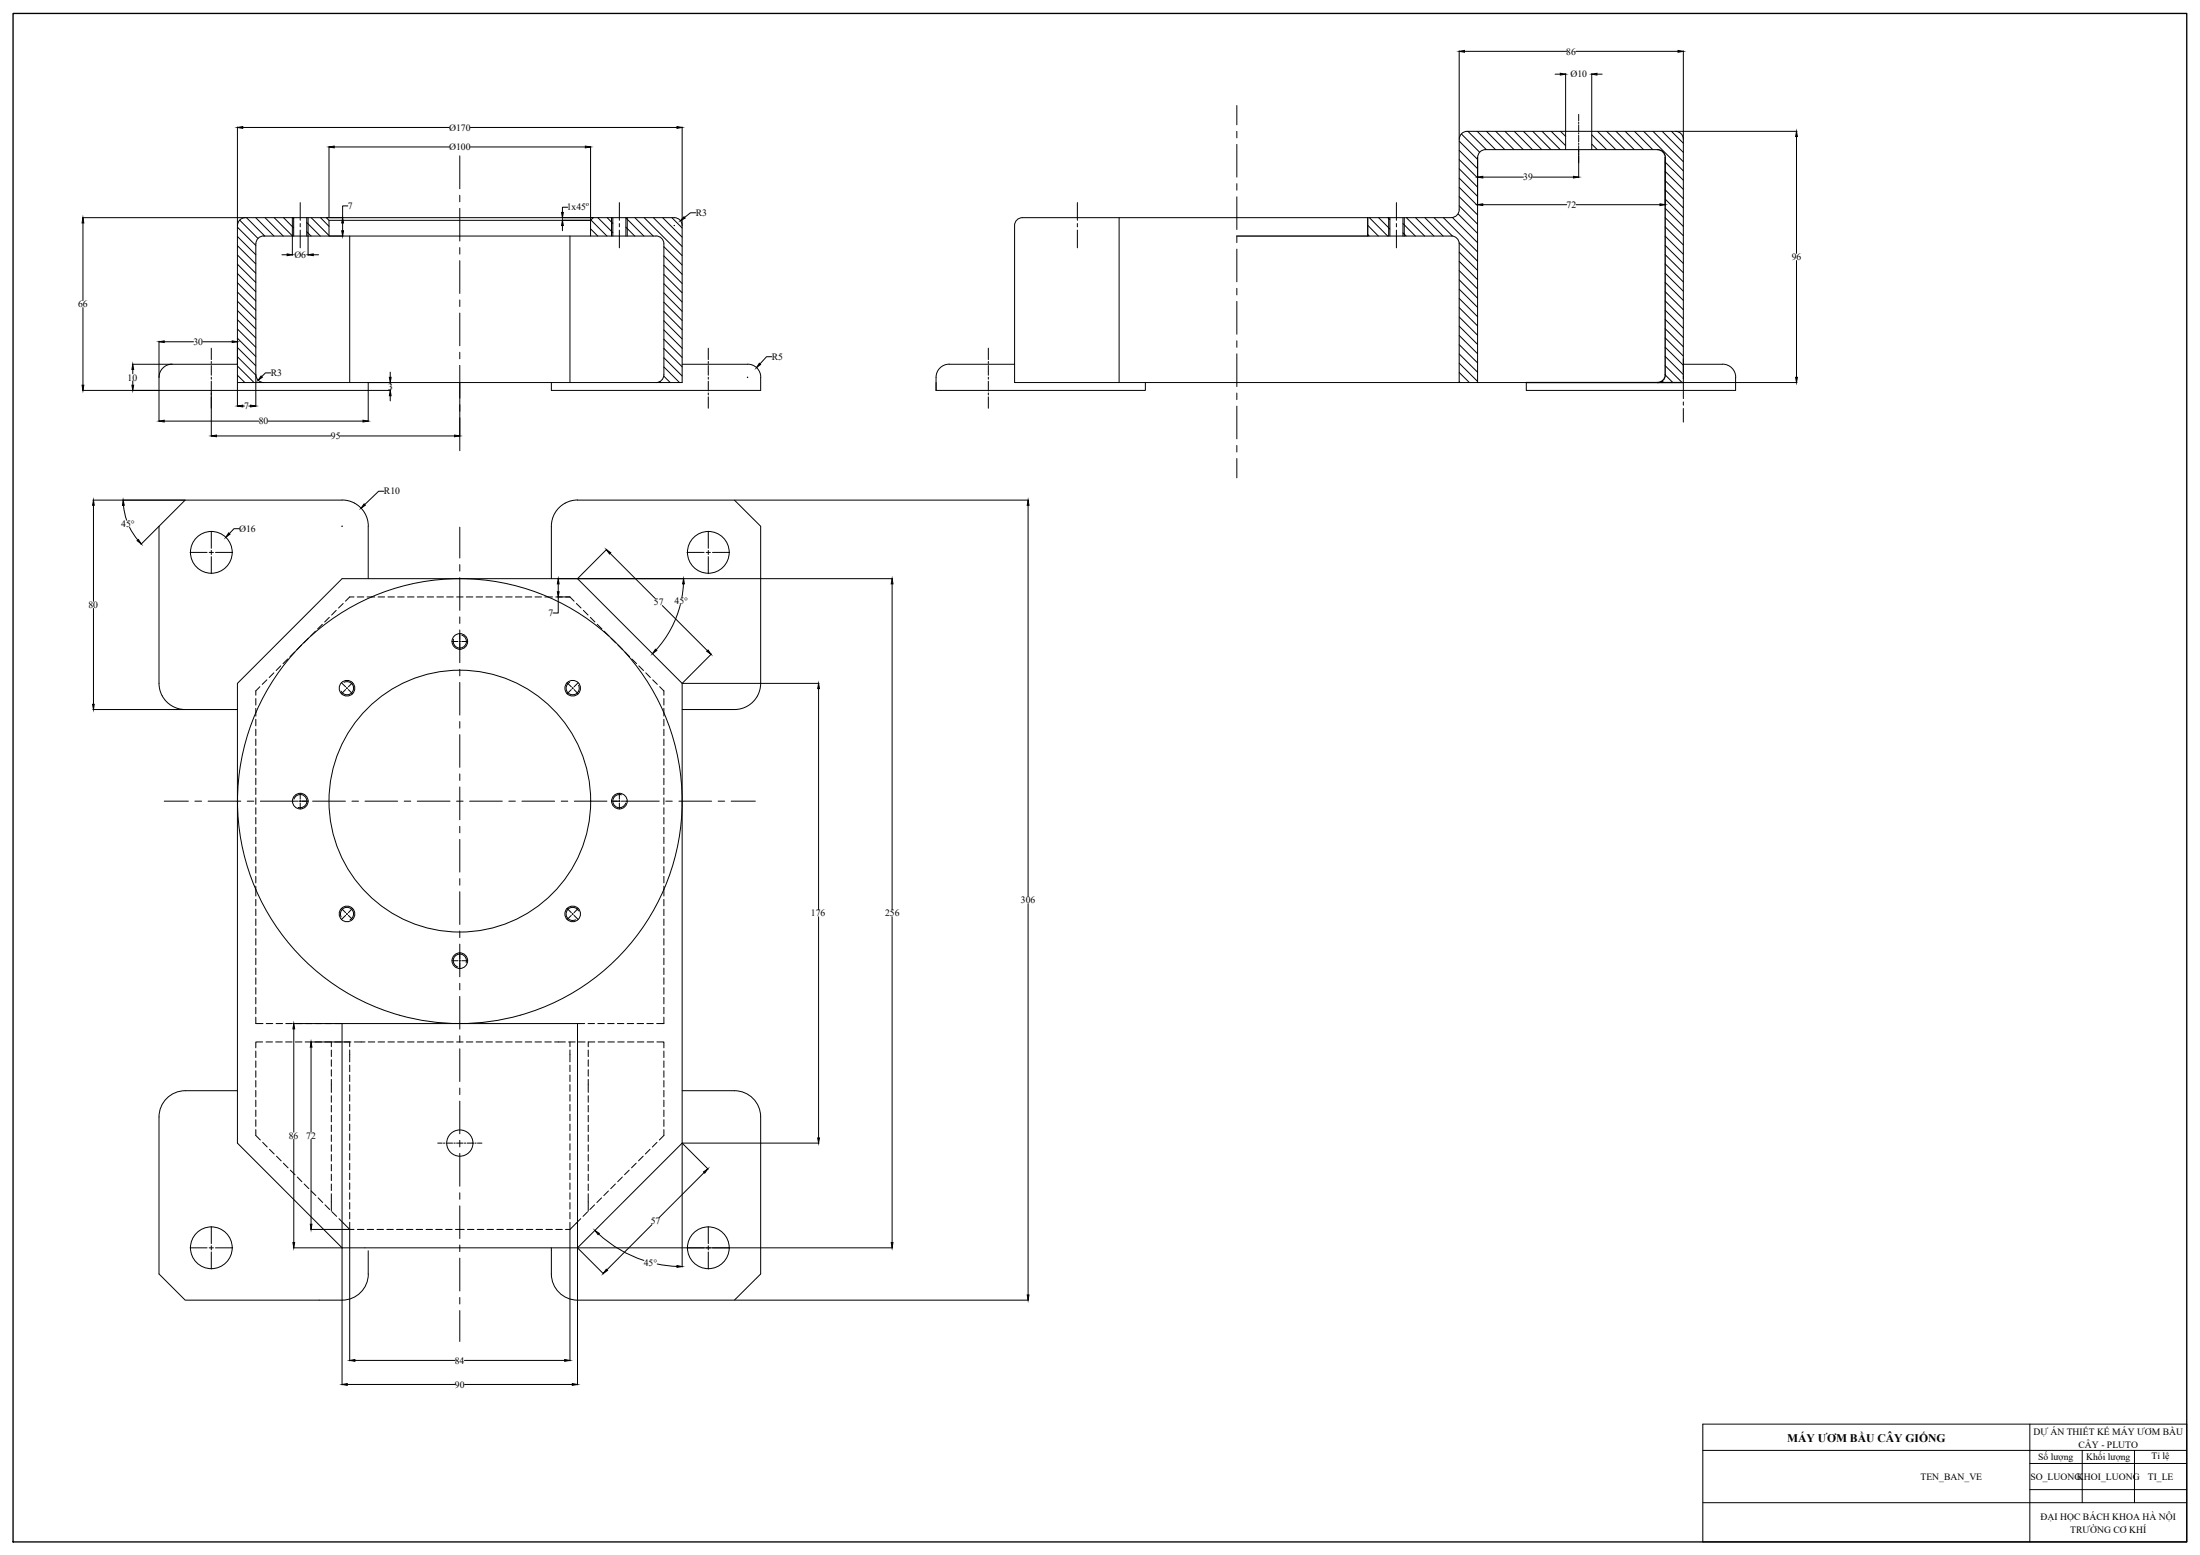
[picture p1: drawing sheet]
<svg xmlns="http://www.w3.org/2000/svg" width="841mm" height="594mm" viewBox="0 0 841 594" stroke-linecap="round" stroke-linejoin="round" font-family="sans-serif">
<!-- layer: gach vat lieu -->
<g fill="none" stroke="#000" stroke-width=".38">
<path d="M557.8 57.4l7.1 7M557.8 53.9l7.1 7M558.6 51.2l7 6.9M561.2 50.2l7 7M564.7 50.2l7 7M568.2 50.2l7.1 7M571.8 50.2l7 7M575.3 50.2l7 7M578.9 50.2l7 7M582.4 50.2l7 7M585.9 50.2l7 7M589.5 50.2l7 7"/>
<path d="M593 50.2l5.5 5.4M596.6 50.2l1.9 1.9M608.5 55l2.1 2.2M608.5 51.5l5.7 5.7M610.7 50.2l7 7M614.2 50.2l7 7M617.8 50.2l7 7M621.3 50.2l7 7M624.8 50.2l7 7M628.4 50.2l15.1 15.1M631.9 50.2l11.6 11.6M635.4 50.2l8.1 8"/>
<path d="M639 50.2l4.5 4.5M557.8 78.6l7.1 7.1M557.8 75.1l7.1 7M557.8 71.6l7.1 7M557.8 68l7.1 7M557.8 64.5l7.1 7M557.8 61l7.1 7M636.6 79.6l6.9 6.9M636.6 76.1l6.9 6.9M636.6 72.5l6.9 6.9M636.6 69l6.9 6.9M636.6 65.5l6.9 6.9"/>
<path d="M636.6 61.9l6.9 6.9M90.8 97.4l7 7M90.8 93.9l7 7M90.8 90.4l7 6.9M90.8 86.8l7 7M91.6 84.1l7 7M94.2 83.2l7 7M97.7 83.2l7 7M101.3 83.2l7 7M104.8 83.2l7 7M108.4 83.2l3.9 3.9M111.9 83.2l.4 .3"/>
<path d="M117.3 85l5.1 5.2M117.3 88.5l1.6 1.7M119 83.2l6.8 6.8M122.5 83.2l3.3 3.3M225.8 87.4l2.7 2.8M225.9 84l6.1 6.2M228.6 83.2l5.7 5.7M232.1 83.2l2.2 2.2M239.3 86.8l3.4 3.4M239.3 83.3l6.9 6.9M242.7 83.2l7 7M246.3 83.2l14.5 14.5"/>
<path d="M249.8 83.2l11 11M253.3 83.2l7.5 7.4M253.8 97.8l7 7M253.8 94.2l7 7M256.8 83.2l4 3.9M522.9 89.6l.5 .6M522.9 86.1l4 4.1M523.5 83.2l7 7M527 83.2l4.3 4.3M530.6 83.2l.7 .8M536.3 85.4l4.8 4.8M536.3 89l1.2 1.2"/>
<path d="M537.6 83.2l7 7M541.1 83.2l7.1 7M544.7 83.2l7 7M548.2 83.2l7 7M551.8 83.2l13.1 13M555.3 83.2l9.6 9.5M557.4 81.7l7.5 7.5M557.8 99.8l7.1 7.1M557.8 96.3l7.1 7M557.8 92.8l7.1 7M636.6 97.3l6.9 6.9M636.6 93.7l6.9 6.9"/>
<path d="M636.6 90.2l6.9 6.9M636.6 86.7l6.9 6.9M636.6 83.2l6.9 6.9M90.8 118.6l7 7M90.8 115.1l7 7M90.8 111.6l7 6.9M90.8 108l7 7M90.8 104.5l7 7M90.8 100.9l7 7M253.8 115.5l7 6.9M253.8 119l7 7M253.8 111.9l7 7"/>
<path d="M253.8 108.4l7 7M253.8 104.8l7 7.1M253.8 101.3l7 7M557.8 117.5l7.1 7M557.8 114l7.1 7M557.8 110.5l7.1 6.9M557.8 106.9l7.1 7M557.8 103.4l7.1 7M636.6 118.5l6.9 6.9M636.6 114.9l6.9 6.9M636.6 111.4l6.9 6.9M636.6 107.9l6.9 6.9"/>
<path d="M636.6 104.4l6.9 6.9M636.6 100.8l6.9 6.9M90.8 139.8l6.3 6.3M90.8 136.3l7 7M90.8 132.8l7 7M90.8 129.2l7 7M90.8 125.7l7 7M90.8 122.1l7 7M253.8 136.7l7 7M253.8 133.1l7 7M253.8 129.6l7 7M253.8 126l7 7.1"/>
<path d="M253.8 122.5l7 7M557.8 138.7l7.1 7M557.8 135.2l7.1 7M557.8 131.7l7.1 7M557.8 128.2l7.1 6.9M557.8 124.6l7.1 7M557.8 121.1l7.1 7M636.6 139.7l6.4 6.4M636.6 136.2l6.9 6.9M636.6 132.6l6.9 6.9M636.6 129.1l6.9 6.9M636.6 125.6l6.9 6.9"/>
<path d="M636.6 122l6.9 7M90.8 143.4l2.8 2.7M100.6 146.1h.1M252.3 145.8l.4 .3M253.7 143.7l2.5 2.4M253.8 140.2l6 5.9M557.8 145.8l.4 .3M557.8 142.3l3.9 3.8M635.4 145.6l.6 .5M636.6 143.2l2.9 2.9"/>
</g>
<!-- layer: net dam -->
<g fill="none" stroke="#000" stroke-width=".38">
<path d="M598.5 50.2v7M608.5 50.2v7M633.6 57.2h-65.7a2.98 2.98 0 0 0-3 2.9M640.5 50.2h-79.6a2.98 2.98 0 0 0-3 3l-.1 27M640.5 50.2a2.98 2.98 0 0 1 3 3v92.9M564.9 60.2v85.9M90.8 86.2v59.9h170v-59.9M90.8 86.1a2.98 2.98 0 0 1 3-2.9h164a2.98 2.98 0 0 1 3 2.9M97.8 93.1v50.1M100.8 90.2h150M100.8 90.1a2.98 2.98 0 0 0-3 3M111.8 83.2v7"/>
<path d="M117.8 83.2v7M124.8 83.2l1 1v6M125.8 84.2h100M133.7 90.2v55.9M217.9 90.2v55.9M225.8 84.2v6M226.8 83.2l-1 1M233.8 83.2v7M239.8 83.2v7M250.8 90.1a2.98 2.98 0 0 1 3 3M253.8 93.1v50.1a2.98 2.98 0 0 1-3 2.9M387.9 86.2v59.9h195.6v3.1h80v-5"/>
<path d="M390.8 83.2h164M390.8 83.2a2.98 2.98 0 0 0-2.9 2.9M427.8 83.2v62.9M522.9 90.2h31.9M530.9 83.2v7M536.8 83.2v7M554.8 90.1a2.98 2.98 0 0 1 3 3M557.8 80.1a2.98 2.98 0 0 1-3 3M557.8 93.1v53M65.8 139.2h25M65.8 139.1a5 5 0 0 0-5 5v5.1h80v-3.1M260.8 139.2h25"/>
<path d="M285.8 139.1a5 5 0 0 1 5 5v5.1h-80v-3.1M387.9 139.2l-25-.1a5 5 0 0 0-5.1 5.1v5h80.1v-3.1M643.6 139.2l14.9-.1a5 5 0 0 1 5 5M97.8 143.2a2.98 2.98 0 0 0 3 2.9M130.8 191.1h-60l-10 10v60a10 10 0 0 0 10 10h20M130.8 191a10 10 0 0 1 10 10v20.1M210.8 221.1v-20.1a9.9 9.9 0 0 1 10-9.9h60l10 10v60a10 10 0 0 1-10 10h-20M90.8 416.7h-20a10 10 0 0 0-10 10v60l10 10h60M260.8 416.7h20a10 10 0 0 1 10 10v60l-10 10h-60a10 10 0 0 1-10-10v-8.9M130.8 476.7l-40-40v-175.6l40-40h90l40 40v175.6l-40 40M130.8 476.7h90M130.8 476.7v-85.7h90v85.7"/>
<path d="M140.8 477.8v8.9a10 10 0 0 1-10 10M651 544.1h185v45h-185zM651 554.1h185M776 544.1v45M776 559.1h60M796 554.1v20M816 554.1v20M651 574.1h185M776 569.1h60"/>
<circle cx="80.8" cy="211" r="8"/>
<circle cx="270.8" cy="211" r="8"/>
<circle cx="175.8" cy="245.1" r="2.98"/>
<circle cx="132.7" cy="262.9" r="2.98"/>
<circle cx="218.9" cy="262.9" r="2.98"/>
<circle cx="114.8" cy="306.1" r="2.98"/>
<circle cx="175.8" cy="306.1" r="85"/>
<circle cx="175.8" cy="306.1" r="50"/>
<circle cx="236.8" cy="306.1" r="2.98"/>
<circle cx="132.7" cy="349.2" r="2.98"/>
<circle cx="218.9" cy="349.2" r="2.98"/>
<circle cx="175.8" cy="367" r="2.98"/>
<circle cx="175.8" cy="436.7" r="5"/>
<circle cx="80.8" cy="476.7" r="8"/>
<circle cx="270.8" cy="476.7" r="8"/>
</g>
<!-- layer: net manh -->
<g fill="none" stroke="#000" stroke-width=".38">
<path d="M112.3 83.2v7M117.3 83.2v7M234.3 83.2v7M239.3 83.2v7M531.3 83.2v7M536.3 83.2v7M176.6 242.7a2.52 2.52 0 0 1 1.6 3.1 2.52 2.52 0 0 1-3.2 1.7 2.52 2.52 0 0 1-1.6-3.2M131.5 260.7a2.52 2.52 0 0 1 3.4 1.1 2.52 2.52 0 0 1-1.1 3.4 2.52 2.52 0 0 1-3.4-1.1M217.8 260.7a2.52 2.52 0 0 0-1.1 3.4 2.52 2.52 0 0 0 3.4 1.1 2.52 2.52 0 0 0 1.1-3.4M112.4 305.3a2.52 2.52 0 0 1 3.2-1.6 2.52 2.52 0 0 1 1.6 3.1 2.52 2.52 0 0 1-3.2 1.7M237.6 303.7a2.52 2.52 0 0 0-3.2 1.6 2.52 2.52 0 0 0 1.6 3.2 2.52 2.52 0 0 0 3.2-1.7M130.4 350.3a2.52 2.52 0 0 1 1.1-3.4 2.52 2.52 0 0 1 3.4 1.1 2.52 2.52 0 0 1-1.1 3.4"/>
<path d="M221.2 348a2.52 2.52 0 0 0-3.4-1.1 2.52 2.52 0 0 0-1.1 3.4 2.52 2.52 0 0 0 3.4 1.1M178.2 367.8a2.52 2.52 0 0 0-1.6-3.2 2.52 2.52 0 0 0-3.2 1.7 2.52 2.52 0 0 0 1.6 3.1"/>
</g>
<!-- layer: duong tam -->
<g fill="none" stroke="#000" stroke-width=".38">
<path d="M175.8 59.5v12.6M472.8 40.3v7.4M472.8 50.2v2.5M472.8 55.2v12.5M603.5 43.7v2.5M603.5 46.7v.5M603.5 47.7v2.5M603.5 50.7v.5M603.5 51.7v2.5M603.5 54.7v.5M603.5 55.7v2.5M603.5 58.7v.5"/>
<path d="M603.5 59.7v2.5M114.8 77.4v6.8M175.8 74.6v2.5M175.8 79.6v12.5M236.8 77.4v6.8M411.9 77.4v6.8M472.8 70.2v2.5M472.8 75.2v12.5M533.8 77.4v6.8M114.8 85.4v1.3M114.8 87.9v6.8M175.8 94.6v2.5"/>
<path d="M175.8 99.6v12.5M236.8 85.4v1.3M236.8 87.9v6.8M411.9 85.4v1.3M411.9 87.9v6.8M472.8 90.2v2.5M472.8 95.2v12.5M533.8 85.4v1.3M533.8 87.9v6.8M175.8 114.6v2.5M175.8 119.6v12.5M472.8 110.2v2.5"/>
<path d="M472.8 115.2v12.5M80.8 133v4.4M80.8 138.1v.8M80.8 139.6v3.8M175.8 134.6v2.5M175.8 139.6v12.5M270.8 133v4.4M270.8 138.1v.8M270.8 139.6v3.8M377.8 133v4.4M377.8 138.1v.8M377.8 139.6v3.8"/>
<path d="M472.8 130.2v2.5M472.8 135.2v12.5M643.5 137v5.3M80.8 144.1v.8M80.8 145.6v3.8M80.8 150.1v.8M80.8 151.6v4.4M175.8 154.6v2.5M175.8 159.6v12.6M270.8 144.1v.8M270.8 145.6v3.8M270.8 150.1v.8"/>
<path d="M270.8 151.6v4.4M377.8 144.1v.8M377.8 145.6v3.8M377.8 150.1v.8M377.8 151.6v4.4M472.8 150.2v2.5M472.8 155.2v12.5M643.5 143.5v1.3M643.5 146v6.3M643.5 153.6v1.2M643.5 156.1v5.2M472.8 170.2v2.5"/>
<path d="M472.8 175.2v7.4M72.6 211h6.6M80 211h1.6M80.8 203v6.5M80.8 210.3v1.6M80.8 212.7v6.5M82.4 211h6.5M175.8 201.4v11.8M175.8 215.7v2.5M262.6 211h6.6M270 211h1.6M270.8 203v6.5"/>
<path d="M270.8 210.3v1.6M270.8 212.7v6.5M272.4 211h6.5M175.8 220.7v12.5M175.8 235.7v2.5M172.8 245.1h2.2M175.5 245.1h.5M175.8 240.7v12.5M175.8 255.7v2.5M176.5 245.1h2.3M130.5 260.8l1.6 1.6M132.1 263.5l-1.6 1.6"/>
<path d="M132.5 262.7l.3 .4M132.8 262.7l-.3 .4M133.2 263.5l1.5 1.6M134.7 260.8l-1.5 1.6M175.8 260.7v12.5M175.8 275.7v2.5M216.8 260.8l1.6 1.6M218.4 263.5l-1.6 1.6M218.7 262.7l.4 .4M219.1 262.7l-.4 .4M219.5 263.5l1.5 1.6M221 260.8l-1.5 1.6"/>
<path d="M175.8 280.7v12.5M175.8 295.7v2.5M62.8 306.1h9.2M74.5 306.1h2.5M79.5 306.1h12.5M94.5 306.1h2.5M99.5 306.1h14.5M114.5 306.1h3.3M114.8 303.1v2.2M114.8 305.8v.5M114.8 306.8v2.2M119.5 306.1h12.5"/>
<path d="M134.5 306.1h2.5M139.5 306.1h12.5M154.5 306.1h2.5M159.5 306.1h12.5M174.5 306.1h2.5M175.8 300.7v12.5M175.8 315.7v2.5M179.5 306.1h12.5M194.5 306.1h2.5M199.5 306.1h12.5M214.5 306.1h2.5M219.5 306.1h12.5"/>
<path d="M233.8 306.1h3.2M236.8 303.1v2.2M236.8 305.8v.5M236.8 306.8v2.2M237.5 306.1h14.5M254.5 306.1h2.5M259.5 306.1h12.5M274.5 306.1h2.5M279.5 306.1h9.3M175.8 320.7v12.5M175.8 335.7v2.5M130.5 347.1l1.6 1.6"/>
<path d="M132.1 349.7l-1.6 1.6M132.5 349l.3 .4M132.8 349l-.3 .4M133.2 349.7l1.5 1.6M134.7 347.1l-1.5 1.6M175.8 340.7v12.5M175.8 355.7v2.5M216.8 347.1l1.6 1.6M218.4 349.7l-1.6 1.6M218.7 349l.4 .4M219.1 349l-.4 .4M219.5 349.7l1.5 1.6"/>
<path d="M221 347.1l-1.5 1.6M172.8 367h2.2M175.5 367h.5M175.8 360.7v12.5M175.8 375.7v2.5M176.5 367h2.3M175.8 380.7v12.5M175.8 395.7v2.5M175.8 400.7v12.5M175.8 415.7v2.5M167.3 436.7h1.7M169.5 436.7h.5"/>
<path d="M170.5 436.7h2.5M173.5 436.7h.5M174.5 436.7h2.5M175.8 420.7v12.5M175.8 435.7v2.5M177.5 436.7h.5M178.5 436.7h2.5M181.5 436.7h.5M182.5 436.7h1.7M175.8 440.7v12.5M175.8 455.7v2.5M72.6 476.7h6.6"/>
<path d="M80 476.7h1.6M80.8 468.6v6.5M80.8 475.9v1.6M80.8 478.3v6.5M82.4 476.7h6.5M175.8 460.7v12.5M175.8 475.7v2.5M262.6 476.7h6.6M270 476.7h1.6M270.8 468.6v6.5M270.8 475.9v1.6M270.8 478.3v6.5"/>
<path d="M272.4 476.7h6.5M175.8 480.7v12.5M175.8 495.7v2.5M175.8 500.7v11.8"/>
</g>
<!-- layer: LIENDAM -->
<path d="M5 5.1h831v584h-831z" fill="none" stroke="#000" stroke-width=".51"/>
<!-- layer: net dut -->
<g fill="none" stroke="#000" stroke-width=".38">
<path d="M123.2 238.5l-1.7 1.8M125.9 235.9l-1.8 1.7M128.5 233.2l-1.7 1.8M131.2 230.6l-1.8 1.7M135.3 228.1h-1.6l-1.6 1.6M136.6 228.1h2.5M140.3 228.1h3M144.5 228.1h2.5M148.3 228.1h2.5M152 228.1h2.5M155.8 228.1h2.5M159.5 228.1h2.5"/>
<path d="M163.3 228.1h2.5M167 228.1h2.5M170.8 228.1h2.5M174.5 228.1h2.5M178.3 228.1h2.5M182 228.1h2.5M185.8 228.1h2.5M189.5 228.1h2.5M193.3 228.1h2.5M197 228.1h2.5M200.8 228.1h2.5M204.5 228.1h2.5"/>
<path d="M208.3 228.1h2.9M212.5 228.1h2.5M216.2 228.1h1.7l1.6 1.6M220.3 230.6l1.8 1.7M223 233.2l1.8 1.8M225.7 235.9l1.7 1.7M228.3 238.5l1.8 1.8M102 259.7l-1.8 1.8M104.7 257.1l-1.8 1.7M107.3 254.4l-1.7 1.8M110 251.8l-1.8 1.7M112.6 249.1l-1.7 1.8"/>
<path d="M115.3 246.4l-1.8 1.8M117.9 243.8l-1.7 1.8M120.6 241.1l-1.8 1.8M231 241.1l1.7 1.8M233.6 243.8l1.8 1.8M236.3 246.4l1.7 1.8M238.9 249.1l1.8 1.8M241.6 251.8l1.7 1.7M244.2 254.4l1.8 1.8M246.9 257.1l1.7 1.7M249.5 259.7l1.8 1.8M97.8 266.9v2.5"/>
<path d="M97.8 270.6v3M97.8 274.8v2.5M97.8 278.6v2.5M99.4 262.4l-1.6 1.6v1.6M252.2 262.4l1.6 1.6v1.6M253.8 266.9v2.5M253.8 270.6v3M253.8 274.8v2.5M253.8 278.6v2.5M97.8 282.3v2.5M97.8 286.1v2.5M97.8 289.8v2.5"/>
<path d="M97.8 293.6v2.5M97.8 297.3v2.5M253.8 282.3v2.5M253.8 286.1v2.5M253.8 289.8v2.5M253.8 293.6v2.5M253.8 297.3v2.5M97.8 301v2.5M97.8 304.8v2.5M97.8 308.6v2.5M97.8 312.3v2.5M97.8 316.1v2.5"/>
<path d="M97.8 319.8v2.5M253.8 301v2.5M253.8 304.8v2.5M253.8 308.6v2.5M253.8 312.3v2.5M253.8 316.1v2.5M253.8 319.8v2.5M97.8 323.6v2.5M97.8 327.3v2.5M97.8 331.1v2.5M97.8 334.8v2.5M97.8 338.6v3.7"/>
<path d="M253.8 323.6v2.5M253.8 327.3v2.5M253.8 331.1v2.5M253.8 334.8v2.5M253.8 338.6v3.7M97.8 343.6v2.5M97.8 347.3v2.5M97.8 351.1v2.5M97.8 354.8v2.5M97.8 358.6v2.5M253.8 343.6v2.5M253.8 347.3v2.5"/>
<path d="M253.8 351.1v2.5M253.8 354.8v2.5M253.8 358.6v2.5M97.8 362.3v2.5M97.8 366.1v2.5M97.8 369.8v2.5M97.8 373.6v2.5M97.8 377.3v2.5M253.8 362.3v2.5M253.8 366.1v2.5M253.8 369.8v2.5M253.8 373.6v2.5"/>
<path d="M253.8 377.3v2.5M97.8 381.1v2.5M97.8 384.8v2.5M97.8 388.6v2.4h2.7M100.4 398.1h-2.6v2.2M101.7 398.1h2.5M101.8 391h2.5M105.4 398.1h2.5M105.5 391h2.5M109.2 398.1h2.5M109.3 391h2.5M112.9 398.1h2.5"/>
<path d="M113 391h2.5M116.7 398.1h2.5M116.8 391h2.5M120.4 398.1h2.5M120.5 391h2.5M124.2 398.1h2.5v1.8M124.3 391h2.5M127.9 398.1h2.5M128 391h2.8M131.7 398.1h2.5M133.7 398.1v1.8M135.4 398.1h4.1"/>
<path d="M140.8 398.1h2.5M144.5 398.1h2.5M148.3 398.1h2.5M152 398.1h2.5M155.8 398.1h2.5M159.5 398.1h2.5M163.3 398.1h2.5M167 398.1h2.5M170.8 398.1h2.5M174.5 398.1h2.5M178.3 398.1h2.5M182 398.1h2.5"/>
<path d="M185.8 398.1h2.5M189.5 398.1h2.5M193.3 398.1h2.5M197 398.1h2.5M200.8 398.1h2.5M204.5 398.1h2.5M208.3 398.1h2.5M212 398.1h4.1M217.4 398.1h2.5M217.9 398.1v1.8M220.8 391h2.7M221.1 398.1h2.5"/>
<path d="M224.8 391h2.5M227.4 398.1h-2.5v1.8M228.5 391h2.5M228.6 398.1h2.5M232.3 391h2.5M232.4 398.1h2.5M236 391h2.5M236.1 398.1h2.5M239.8 391h2.5M239.9 398.1h2.5M243.5 391h2.5M243.6 398.1h2.5"/>
<path d="M247.3 391h2.5M247.4 398.1h2.5M251.1 398.1h2.7v2.2M253.8 381.1v2.5M253.8 384.8v2.5M253.8 388.6v2.4h-2.8M97.8 401.5v2.5M97.8 405.3v2.5M97.8 409.1v2.5M97.8 412.8v2.5M97.8 416.6v2.5M126.7 401.2v2.5"/>
<path d="M126.7 404.9v2.5M126.7 408.7v2.5M126.7 412.4v4.9M126.7 418.6v2.5M133.7 401.1v4.6M133.7 406.9v2.5M133.7 410.7v2.5M133.7 414.4v2.5M133.7 418.2v2.5M217.9 401.1v4.6M217.9 406.9v2.5M217.9 410.7v2.5"/>
<path d="M217.9 414.4v2.5M217.9 418.2v2.5M224.9 401.2v2.5M224.9 404.9v2.5M224.9 408.7v2.5M224.9 412.4v4.9M224.9 418.6v2.5M253.8 401.5v2.5M253.8 405.3v2.5M253.8 409.1v2.5M253.8 412.8v2.5M253.8 416.6v2.5"/>
<path d="M97.8 420.3v2.5M97.8 424.1v2.5M97.8 427.8v2.5M97.8 431.6v2.2l1.7 1.7M100.4 436.4l1.8 1.8M103 439.1l1.8 1.8M126.7 422.3v2.5M126.7 426.1v2.5M126.7 429.8v2.5M126.7 433.6v2.5M126.7 437.4v2.5M133.7 422v2.4"/>
<path d="M133.7 425.7v2.5M133.7 429.4v2.5M133.7 433.2v2.5M133.7 436.9v2.5M217.9 422v2.4M217.9 425.7v2.5M217.9 429.4v2.5M217.9 433.2v2.5M217.9 436.9v2.5M224.9 422.3v2.5M224.9 426.1v2.5M224.9 429.8v2.5"/>
<path d="M224.9 433.6v2.5M224.9 437.4v2.5M248.5 439.1l-1.8 1.8M251.2 436.4l-1.8 1.8M253.8 420.3v2.5M253.8 424.1v2.5M253.8 427.8v2.5M253.8 431.6v2.2l-1.7 1.7M105.7 441.7l1.8 1.8M108.3 444.4l1.8 1.8M111 447.1l1.8 1.7M113.7 449.7l1.7 1.8"/>
<path d="M116.3 452.3l1.8 1.8M119 455l1.7 1.7M121.6 457.6l1.8 1.8M126.7 441.1v2.5M126.7 444.9v2.5M126.7 448.6v2.5M126.7 452.3v2.5M126.7 456.1v6.6M133.7 440.7v2.5M133.7 444.4v2.5M133.7 448.2v2.5M133.7 451.9v2.5"/>
<path d="M133.7 455.7v2.5M133.7 459.4v2.5M217.9 440.7v2.5M217.9 444.4v2.5M217.9 448.2v2.5M217.9 451.9v2.5M217.9 455.7v2.5M217.9 459.4v2.5M224.9 441.1v2.5M224.9 444.9v2.5M224.9 448.6v2.5M224.9 452.3v2.5"/>
<path d="M224.9 456.1v6.6M230 457.6l-1.8 1.8M232.6 455l-1.8 1.7M235.2 452.3l-1.7 1.8M237.9 449.7l-1.8 1.8M240.5 447.1l-1.7 1.7M243.2 444.4l-1.8 1.8M245.9 441.7l-1.8 1.8M124.2 460.3l1.8 1.8M126.9 463l1.8 1.7M129.6 465.6l4.1 4.1M133.7 469.7h1.6"/>
<path d="M133.7 463.2v2.5M133.7 467v2.7M136.6 469.7h2.5M140.3 469.7h2.5M144.1 469.7h2.5M147.9 469.7h2.5M151.6 469.7h2.5M155.4 469.7h2.5M159.1 469.7h2.5M162.9 469.7h2.5M166.6 469.7h2.5M170.3 469.7h2.5"/>
<path d="M174.1 469.7h3.4M178.7 469.7h2.5M182.5 469.7h2.5M186.2 469.7h2.5M189.9 469.7h2.5M193.7 469.7h2.5M197.4 469.7h2.5M201.2 469.7h2.5M204.9 469.7h2.5M208.7 469.7h2.5M212.5 469.7h2.5M216.2 469.7h1.7"/>
<path d="M217.9 463.2v2.5M217.9 467v2.7M222 465.6l-4.1 4.1M224.6 463l-1.7 1.7M227.3 460.3l-1.8 1.8"/>
</g>
<!-- layer: net dut tim -->
<path d="M210.8 476.7v1.1" fill="none" stroke="#000" stroke-width=".38"/>
<!-- layer: LIEN DAM -->
<path d="M633.6 57.2a2.98 2.98 0 0 1 3 2.9M636.6 60.2v83a2.98 2.98 0 0 1-3 2.9M522.9 83.2v7h-50.1M583.5 146.1h60" fill="none" stroke="#000" stroke-width=".51"/>
<!-- layer: kich thuoc -->
<g fill="none" stroke="#000" stroke-width=".38">
<path d="M557.8 19.4v33.7M559.9 19.6h39M602.4 19.6h39.1M643.5 19.4v33.7M594.5 28.3h2M598.5 28.1v22M608.5 28.1v22M610.5 28.3h2M90.8 48.5v37.6M92.8 48.7h78.9M125.8 56v27.1M127.8 56.1h43.9"/>
<path d="M179.8 56.1h44M179.8 48.7h79M225.8 56v28.1M260.8 48.5v37.6M603.5 57.2v10.7M640.5 50.2h46.5M686.8 52.2v44.6M133 78.7h-2v4.5M217 79.2h-2v2M564.9 60.2v18.2M566.8 78.2h32.1M566.8 67.7h15.6"/>
<path d="M585.9 67.7h15.6M602.5 78.2h32.1M636.6 60.3v18.1M31.5 83.2h62.2M31.7 85.2v29.6M107.8 97.3h2M111.8 90.2v7.4M117.8 90.2v7.4M119.8 97.3h2M124.8 83.2h6.3M125.9 90.2h5.2M131 85.2v3"/>
<path d="M214.8 83.2h11.9M214.8 84.2h10.9M215 86.2v2M257.7 86.2h.2M257.8 86.1v.1M265.9 81.3h-2l-2.2 1.8M686.8 99.5v44.7M31.7 117.5v29.7M50.6 139.2h15.1M60.8 130.4v13.7M62.8 130.6h11.2M77.6 130.6h11.2"/>
<path d="M90.8 130.4v8.7M295 136.3h-2l-2.5 2.7M31.5 149.2h29.2M50.8 141.2v1.6M50.8 145.5v1.7M60.8 149.2v11.9M80.8 149.2v17.5M90.8 146.2v9.1M92.8 155.1h.6M95.1 155.1h.7M97.8 143.2v12.1M103.5 142.5h-2l-1.4 1.4"/>
<path d="M140.8 149.2v11.9M140.8 149.2h8.6M140.8 146.1h8.6M149.2 142.2v2M149.2 151.2v2M175.8 146.2v20.5M285.7 144.2h.2M285.8 144.1v.1M643.6 146.1h43.4M62.8 160.9h36.2M82.8 166.6h43.7M102.5 160.9h36.3"/>
<path d="M130 166.6h43.8M35.5 191.1h35.2M35.7 193.1v36.6M47.2 193l1.2 5.7M146.7 187.7h-2l-5.3 5.1M280.8 191.1h112.4M393 193.1v149.4M49.5 201.5l3.2 4.8M60.7 201.1l-6.8 6.9M80.7 211h.2M80.8 211v.2M91.4 202h-1.9l-1.8 1.8"/>
<path d="M130.7 201.1h.2M130.8 201v.1M231.9 209.9l-11.1 11.1-7.6 .1M233.3 211.4l17.2 17.3M35.7 232.4v36.7M213.2 228.1h4.6M213.4 228.1v6.1h-2M213.4 223.1v3M220.9 221.1h120.3M253.2 231.4l17.2 17.2M260.1 231a40.5 40.5 0 0 1-9.3 17.3M261.3 223.1l-.6 5.1"/>
<path d="M341 223.1v124.4M271.9 249.9l-11.1 11.1M35.5 271.1h35.2M260.9 261.1h52.2M312.9 263.1v84.4M312.9 350.2v84.5M341 350.2v124.5M393 345.2v149.5M112.1 391h18.6M112.3 393.1v39.4M118.7 398.1h14.9M118.9 400.1v32.4"/>
<path d="M112.3 435.2v39.5M118.9 435.2v32.5M260.8 436.8v47.3M260.8 436.8l9.9 9.9M260.9 436.7h52.2M269.2 447.9l-17.2 17.3M112.1 476.7h18.6M118.7 469.7h14.9M130.8 476.8v52.3M133.7 469.8v50.1M217.9 469.8v50.1M220.9 476.7h120.3"/>
<path d="M228.9 471.4a47.2 47.2 0 0 0 17.2 10.1M249.2 467.9l-17.2 17.2M230.7 486.7l-9.9-9.9v52.3M251.2 482.9l7.6 .9M280.8 496.7h112.4M135.7 519.7h38.3M177.5 519.7h38.4M132.8 528.9h41.2M177.6 528.9h41.2"/>
</g>
<g fill="#000" stroke="#000" stroke-width=".38">
<path d="M557.8 19.6l2.1-.3v.7zM641.5 19.3l2 .3-2 .4zM596.5 28l2 .3-2 .4zM608.5 28.3l2-.3v.7zM90.8 48.7l2-.3v.6zM125.8 56.1l2-.3v.7zM223.8 55.8l2 .3-2 .4zM258.8 48.4l2 .3-2 .3zM686.8 50.2l.3 2h-.7zM564.9 78.2l1.9-.3v.6zM564.9 67.7l1.9-.3v.6zM601.5 67.4l2 .3-2 .3z"/>
<path d="M634.6 77.9l2 .3-2 .3zM31.7 83.2l.3 2h-.6zM109.8 97l2 .3-2 .4zM117.8 97.3l2-.3v.7zM130.6 88.2h.7l-.3 2zM131 83.2l.3 2h-.7zM215 84.2l.3 2h-.6zM214.7 81.2h.6l-.3 2zM261.5 82.8l.4 .5-1.8 1zM60.8 130.6l2-.4v.7zM88.8 130.2l2 .4-2 .3zM290.3 138.8l.4 .4-1.5 1.3z"/>
<path d="M31.4 147.2h.6l-.3 2zM50.8 139.2l.3 2h-.7zM50.4 147.2h.7l-.3 2zM90.8 155.1l2-.3v.7zM95.8 154.8l2 .3-2 .4zM99.8 143.7l.5 .4-1.7 1.2zM148.8 144.2h.7l-.3 1.9zM149.2 149.2l.3 2h-.7zM686.4 144.2h.7l-.3 1.9zM60.8 160.9l2-.4v.7zM80.8 166.6l2-.4v.6zM138.8 160.5l2 .4-2 .3z"/>
<path d="M173.8 166.2l2 .4-2 .2zM35.7 191.1l.3 2h-.6zM47.1 191.1l.4 2h-.7zM139.2 192.5l.5 .5-1.7 1.2zM393 191.1l.4 2h-.7zM52.4 206.6l.5-.5 1.1 1.7zM87.4 203.6l.5 .5-1.6 1.2zM231.8 210l1.7 1.2-.5 .4zM213.4 221.1l.3 2h-.6zM213.1 226.1h.6l-.3 2zM261.3 221.1l.3 2h-.7zM341 221.1l.4 2h-.7z"/>
<path d="M250.6 248l.5 .5-1.7 1.2zM270.2 248.8l.5-.5 1.1 1.7zM35.4 269.1h.6l-.3 2zM312.9 261.1l.4 2h-.7zM112.3 391l.3 2.1h-.6zM118.9 398.1l.4 2h-.7zM312.6 434.7h.7l-.4 2zM268.9 447.7l1.7-1.2-1.2 1.7zM112 474.7h.6l-.3 2zM118.6 467.7h.7l-.4 2zM227.4 470.1l1.7 1.1-.5 .5zM340.7 474.7h.7l-.4 2z"/>
<path d="M231.8 484.9l.4 .5-1.6 1.2zM258.8 483.5l2 .4-2 .3zM392.7 494.7h.7l-.4 2zM133.7 519.7l2-.3v.7zM215.9 519.4l2 .3-2 .4zM130.8 528.9l2-.3v.7zM218.8 528.6l2 .3-2 .4z"/>
</g>
<text font-size="4.4" x="683.2" y="551">MÁY ƯƠM BẦU CÂY GIỐNG</text>
<g font-size="3.7">
<text x="598.8" y="20.8">86</text>
<text x="600.3" y="29.5">Ø10</text>
<text x="171.7" y="49.9">Ø170</text>
<text x="171.7" y="57.4">Ø100</text>
<text x="582.3" y="68.9">39</text>
<text x="132.9" y="79.9">7</text>
<text x="216.7" y="80.4">1x45</text>
<text x="266" y="82.5">R3</text>
<text x="598.9" y="79.4">72</text>
<text x="112.5" y="98.6">Ø6</text>
<text x="685" y="99.4">96</text>
<text x="29.8" y="117.4">66</text>
<text x="73.9" y="131.8">30</text>
<text x="295.1" y="137.5">R5</text>
<text x="103.5" y="143.7">R3</text>
<text x="48.8" y="145.4">10</text>
<text x="148.3" y="148.9">3</text>
<text x="93.4" y="156.4">7</text>
<text x="98.9" y="162.1">80</text>
<text x="126.5" y="167.8">95</text>
<text x="146.8" y="188.9">R10</text>
<text x="46.4" y="201.4">45°</text>
<text x="91.4" y="203.2">Ø16</text>
<text x="33.8" y="232.3">80</text>
<text x="250" y="231.2">57</text>
<text x="257.9" y="230.8">45°</text>
<text x="209.6" y="235.4">7</text>
<text x="390.3" y="345.1">306</text>
<text x="310" y="350.1">176</text>
<text x="338.3" y="350.1">256</text>
<text x="110.4" y="435.1">86</text>
<text x="117.1" y="435.1">72</text>
<text x="248.8" y="467.8">57</text>
<text x="246.1" y="483.5">45°</text>
<text x="173.9" y="521">84</text>
<text x="173.9" y="530.2">90</text>
<text x="777.4" y="548.3">DỰ ÁN THIẾT KẾ MÁY ƯƠM BẦU</text>
<text x="779.1" y="557.8">Số lượng</text>
<text x="794.6" y="553.2">CÂY - PLUTO</text>
<text x="797.5" y="557.8">Khối lượng</text>
<text x="822.5" y="557.6">Tỉ lệ</text>
<text x="734.2" y="565.3">TEN_BAN_VE</text>
<text x="776.2" y="565.3">SO_LUONG</text>
<text x="794" y="565.3">KHOI_LUONG</text>
<text x="821.1" y="565.3">TI_LE</text>
<text x="780.1" y="580.7">ĐẠI HỌC BÁCH KHOA HÀ NỘI</text>
<text x="791.4" y="585.7">TRƯỜNG CƠ KHÍ</text>
</g>
<text font-size="2.6" x="223.9" y="78.8">o</text>
</svg>
